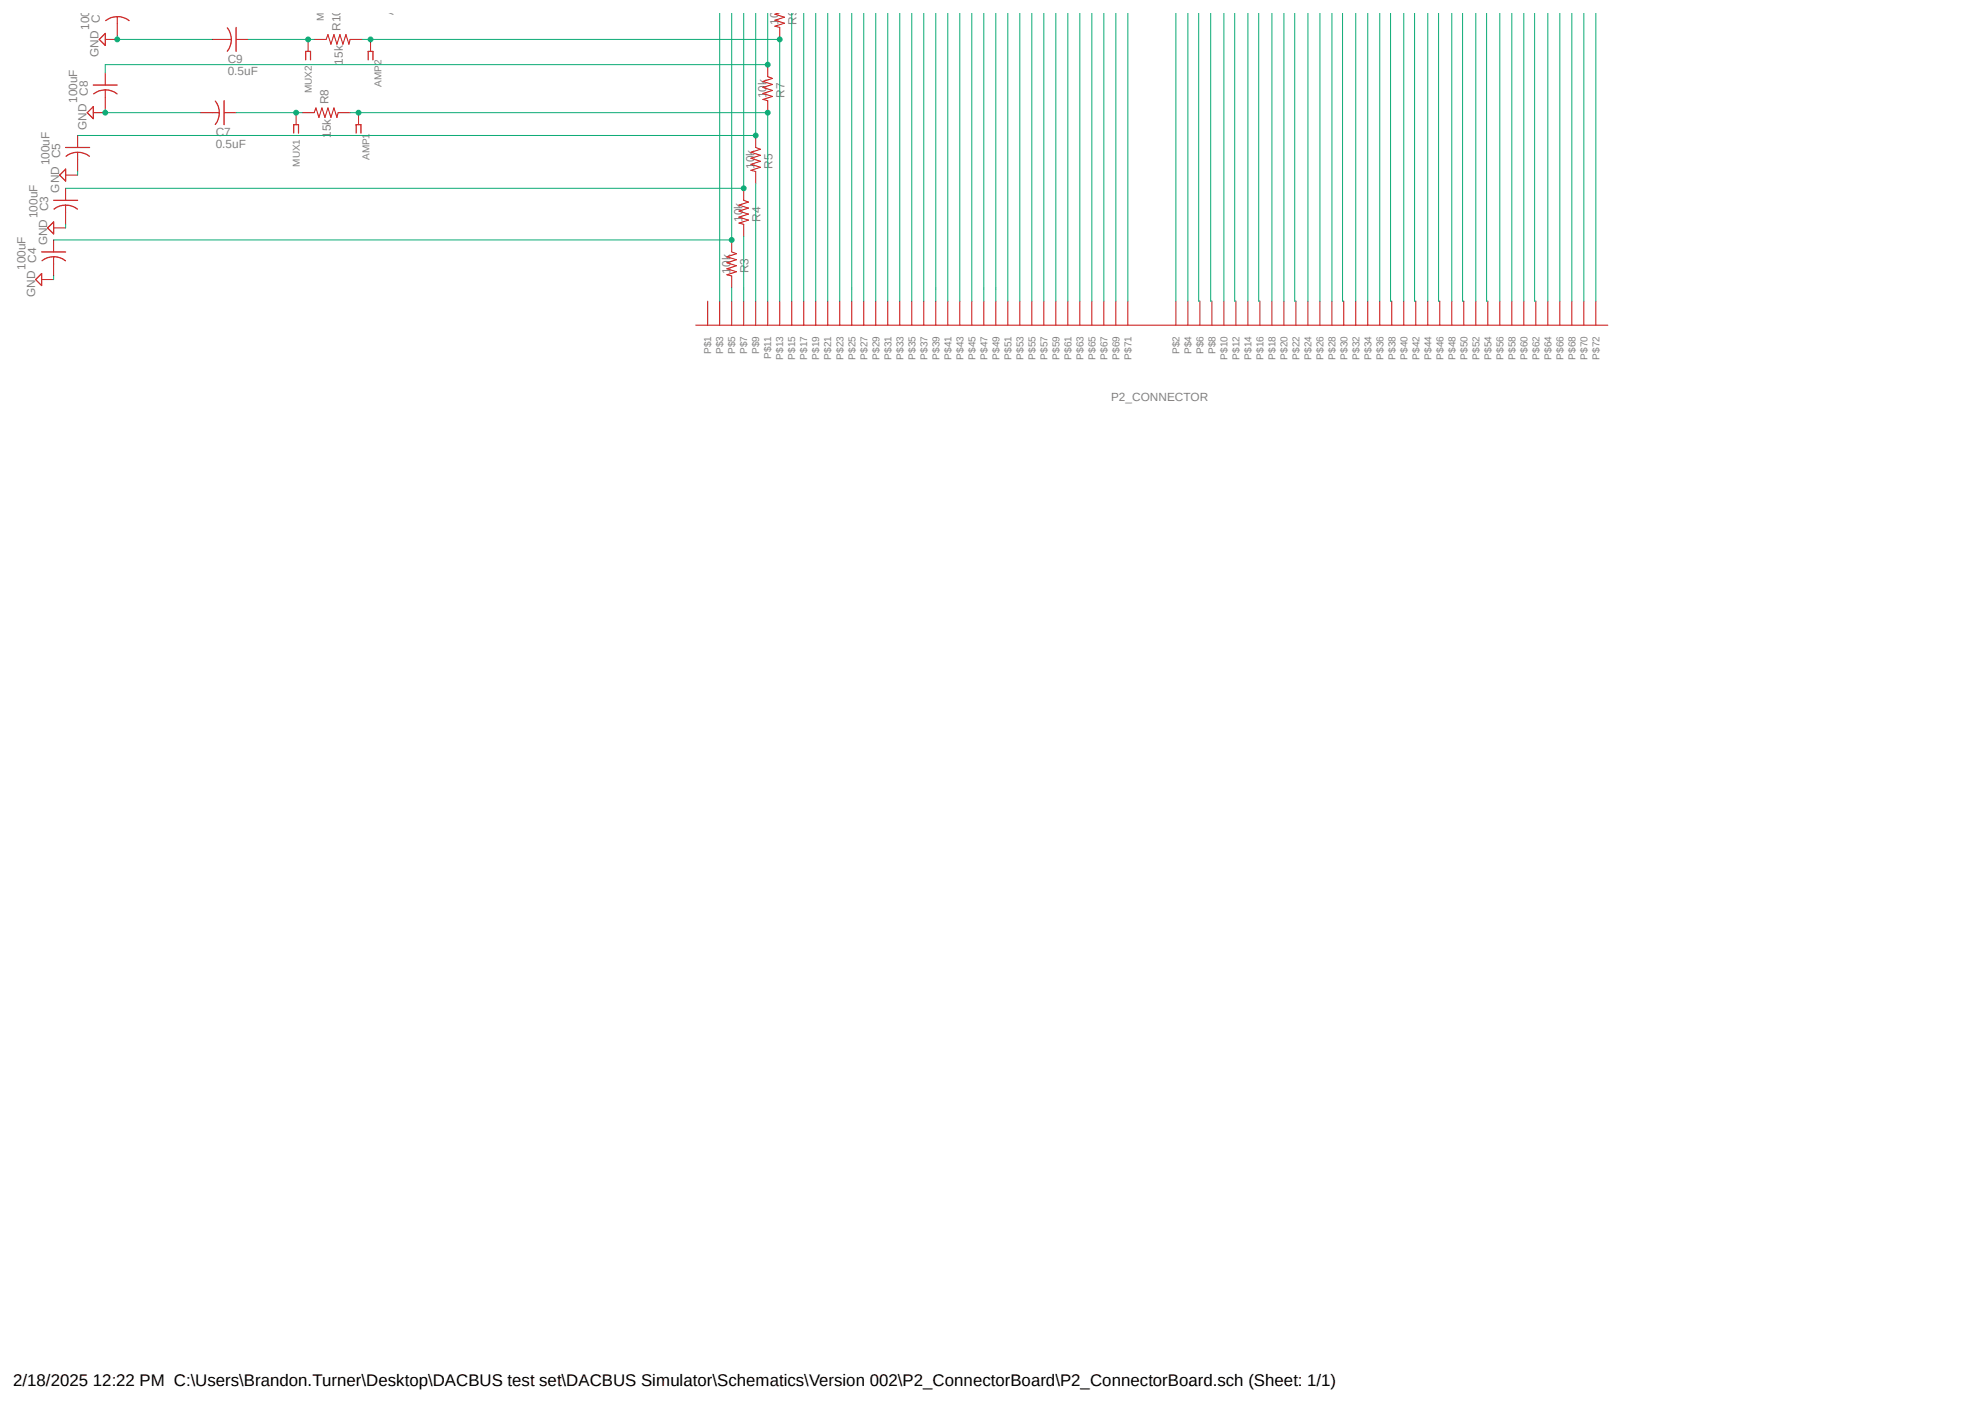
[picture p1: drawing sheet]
<svg xmlns="http://www.w3.org/2000/svg" width="420mm" height="297mm" viewBox="0 0 420 297" stroke-linecap="round" stroke-linejoin="round" font-family="sans-serif">
<path d="M38.7 2.7l-35.9 82.9M382 2.7l35.4 81.7" fill="none" stroke="#fff" stroke-width=".21"/>
<g fill="none" stroke="#c90d0c" stroke-width=".21">
<path d="M22.3 15.5v2.5M22.3 19v4.1M22.3 8.3h2.5M24.8 3.5v4.1M44.9 8.3h4M50 8.3h2.5M65.2 8.3v2.6M66.5 8.3h2.5l.4-1 .6 2.1 .7-2.1 .6 2.1 .6-2.1 .7 2.1 .6-2.1 .6 2.1 .3-1.1h2.5M78.4 8.3v2.6M162.4 13.7v2.5l1 .4-2 .6 2 .7-2 .6 2 .6-2 .7 2 .6-2 .6 1 .3v2.5M164.8 2.7l-.8 .3 2 .6-2 .7 2 .6-2 .6 1 .3v2.5M13.9 39.8v2.6"/>
<path d="M13.9 37h2.5M16.4 28.7v2.5M16.4 32.2v4.1M19.7 23.8h2.6M42.3 23.8h4.1M47.4 23.8h2.6M62.7 23.8v2.6M63.9 23.8h2.6l.3-1 .7 2 .6-2 .6 2 .7-2 .6 2 .7-2 .6 2 .2-1h2.6M75.9 23.8v2.6M157.4 39.8v2.6l1 .4-2.1 .6 2.1 .6-2.1 .7 2.1 .6-2.1 .6 2.1 .7-2.1 .6 1.1 .3v2.5M159.9 28.7v2.5l1 .4-2 .6 2 .7-2 .6 2 .6-2 .7 2 .6-2 .6 1 .3v2.5M8.8 59.1h2.5"/>
<path d="M11.3 50.8v2.5M11.3 54.3v4.1M11.3 48.2h2.6M13.9 43.4v4.1M154.8 50.8v2.5l1 .4-2 .6 2 .6-2 .7 2 .6-2 .7 2 .6-2 .6 1 .3v2.5M147.2 68.8h193M149.7 63.7v5.1M152.3 63.7v5.1M154.8 63.7v5.1M157.4 63.7v5.1M159.9 63.7v5.1M162.4 63.7v5.1"/>
<path d="M165 63.7v5.1M167.5 63.7v5.1M170.1 63.7v5.1M172.6 63.7v5.1M175.1 63.7v5.1M177.7 63.7v5.1M180.2 63.7v5.1M182.8 63.7v5.1M185.3 63.7v5.1M187.8 63.7v5.1M190.4 63.7v5.1M192.9 63.7v5.1"/>
<path d="M195.5 63.7v5.1M198 63.7v5.1M200.5 63.7v5.1M203.1 63.7v5.1M205.6 63.7v5.1M208.2 63.7v5.1M210.7 63.7v5.1M213.2 63.7v5.1M215.8 63.7v5.1M218.3 63.7v5.1M220.9 63.7v5.1M223.4 63.7v5.1"/>
<path d="M225.9 63.7v5.1M228.5 63.7v5.1M231 63.7v5.1M233.6 63.7v5.1M236.1 63.7v5.1M238.6 63.7v5.1M248.8 63.7v5.1M251.3 63.7v5.1M253.9 63.7v5.1M256.4 63.7v5.1M259 63.7v5.1M261.5 63.7v5.1"/>
<path d="M264 63.7v5.1M266.6 63.7v5.1M269.1 63.7v5.1M271.7 63.7v5.1M274.2 63.7v5.1M276.7 63.7v5.1M279.3 63.7v5.1M281.8 63.7v5.1M284.3 63.7v5.1M286.9 63.7v5.1M289.4 63.7v5.1M291.9 63.7v5.1"/>
<path d="M294.5 63.7v5.1M297 63.7v5.1M299.6 63.7v5.1M302.1 63.7v5.1M304.6 63.7v5.1M307.2 63.7v5.1M309.7 63.7v5.1M312.3 63.7v5.1M314.8 63.7v5.1M317.3 63.7v5.1M319.9 63.7v5.1M322.4 63.7v5.1"/>
<path d="M325 63.7v5.1M327.5 63.7v5.1M330 63.7v5.1M332.6 63.7v5.1M335.1 63.7v5.1M337.7 63.7v5.1"/>
</g>
<g fill="none" stroke="#c90d0c" stroke-width=".25">
<path d="M19.7 18h5.1M19.8 19.9a4 4 0 0 1 5 0M21 8.3l1.3-1.2v2.5zM22.4 4.4a4 4 0 0 1 4.9 0M48.1 5.9a4 4 0 0 1 0 4.9M50 5.8v5.1M64.7 12.7v-1.8h1v1.8M77.9 12.7v-1.8h1v1.8M13.9 35.8v2.5l-1.3-1.3zM13.9 31.2h5.1M14 33.1a4 4 0 0 1 4.9 0M19.7 22.6v2.5l-1.2-1.3z"/>
<path d="M45.6 21.4a4 4 0 0 1 0 4.9M47.4 21.3v5.1M62.1 28.2v-1.8h1.1v1.8M75.4 28.2v-1.8h1v1.8M8.8 57.9v2.5l-1.3-1.3zM8.8 53.3h5.1M8.9 55.2a4 4 0 0 1 4.9 0M11.3 46.9v2.6l-1.2-1.3zM11.3 42.4h5.1M11.4 44.2a4 4 0 0 1 5 0"/>
</g>
<path d="M16.4 36.3v.7M22.3 23.1v.7h20M11.3 58.4v.7M13.9 47.5v.7" fill="none" stroke="#0dab76" stroke-width=".21"/>
<circle cx="22.3" cy="23.8" r=".51" fill="#0dab76"/>
<g fill="none" stroke="#0dab76" stroke-width=".21">
<path d="M24.8 7.6v.7h20.1"/>
<circle cx="22.3" cy="23.8" r=".51"/>
</g>
<circle cx="24.8" cy="8.3" r=".51" fill="#0dab76"/>
<g fill="none" stroke="#0dab76" stroke-width=".21">
<path d="M157.4 2.7v37.1h-143.5M253.6 2.7v61h.3M256.2 2.7v61h.2M259 2.7v61M261.2 2.7v61h.3M264 2.7v61M266.3 2.7v61h.3M269.1 2.7v61M273.9 2.7v61h.3M279.3 2.7v61M284.1 2.7v61h.2M289.4 2.7v61"/>
<path d="M294.2 2.7v61h.3M297 2.7v61M299.3 2.7v61h.3M302.1 2.7v61M304.4 2.7v61h.2M307.2 2.7v61M309.5 2.7v61h.2M312.3 2.7v61M314.5 2.7v61h.3M319.9 2.7v61M324.7 2.7v61h.3M330 2.7v61"/>
<circle cx="24.8" cy="8.3" r=".51"/>
</g>
<circle cx="157.3" cy="39.8" r=".51" fill="#0dab76"/>
<g fill="none" stroke="#0dab76" stroke-width=".21">
<path d="M159.9 2.7v26h-143.5"/>
<circle cx="157.3" cy="39.8" r=".51"/>
</g>
<circle cx="159.9" cy="28.7" r=".51" fill="#0dab76"/>
<g fill="none" stroke="#0dab76" stroke-width=".21">
<path d="M154.8 2.7v48.1h-143.5"/>
<circle cx="159.9" cy="28.7" r=".51"/>
</g>
<circle cx="154.8" cy="50.8" r=".51" fill="#0dab76"/>
<g fill="none" stroke="#0dab76" stroke-width=".21">
<path d="M50 23.8h13.9M159.9 38.8v24.9M157.4 50v13.7"/>
<circle cx="154.8" cy="50.8" r=".51"/>
</g>
<circle cx="62.6" cy="23.8" r=".51" fill="#0dab76"/>
<g fill="none" stroke="#0dab76" stroke-width=".21">
<path d="M74.1 23.8h88.3"/>
<circle cx="62.6" cy="23.8" r=".51"/>
</g>
<circle cx="75.9" cy="23.8" r=".51" fill="#0dab76"/>
<g fill="none" stroke="#0dab76" stroke-width=".21">
<path d="M162.4 23.8v39.9"/>
<circle cx="75.9" cy="23.8" r=".51"/>
</g>
<circle cx="162.4" cy="23.8" r=".51" fill="#0dab76"/>
<g fill="none" stroke="#0dab76" stroke-width=".21">
<path d="M162.4 2.7v11h-140.1v1.8"/>
<circle cx="162.4" cy="23.8" r=".51"/>
</g>
<circle cx="162.4" cy="13.7" r=".51" fill="#0dab76"/>
<g fill="none" stroke="#0dab76" stroke-width=".21">
<path d="M52.5 8.3h14"/>
<circle cx="162.4" cy="13.7" r=".51"/>
</g>
<circle cx="65.2" cy="8.3" r=".51" fill="#0dab76"/>
<g fill="none" stroke="#0dab76" stroke-width=".21">
<path d="M76.6 8.3h88.4"/>
<circle cx="65.2" cy="8.3" r=".51"/>
</g>
<circle cx="78.4" cy="8.3" r=".51" fill="#0dab76"/>
<g fill="none" stroke="#0dab76" stroke-width=".21">
<path d="M165 8.3v55.4"/>
<circle cx="78.4" cy="8.3" r=".51"/>
</g>
<circle cx="165" cy="8.3" r=".51" fill="#0dab76"/>
<g fill="none" stroke="#0dab76" stroke-width=".21">
<path d="M152.3 2.7v61M167.5 2.7v61M170.1 2.7v61M172.6 2.7v61M175.1 2.7v61M177.7 2.7v61M180.2 2.7v61M182.8 2.7v61M185.3 2.7v61M187.8 2.7v61M190.4 2.7v61M192.9 2.7v61"/>
<path d="M195.5 2.7v61M198 2.7v61M200.5 2.7v61M203.1 2.7v61M205.6 2.7v61M208.2 2.7v61M210.7 2.7v61M213.2 2.7v61M215.8 2.7v61M218.3 2.7v61M220.9 2.7v61M223.4 2.7v61"/>
<path d="M225.9 2.7v61M228.5 2.7v61M231 2.7v61M233.6 2.7v61M236.1 2.7v61M238.6 2.7v61M248.8 2.7v61M251.3 2.7v61M271.7 2.7v61M276.7 2.7v61M281.8 2.7v61M286.9 2.7v61"/>
<path d="M291.9 2.7v61M317.3 2.7v61M322.4 2.7v61M327.5 2.7v61M332.6 2.7v61M335.1 2.7v61M337.7 2.7v61M154.8 60.9v2.8"/>
<circle cx="165" cy="8.3" r=".51"/>
</g>
<text font-size="3.6" x="2.8" y="293.2">2/18/2025 12:22 PM C:\Users\Brandon.Turner\Desktop\DACBUS test set\DACBUS Simulator\Schematics\Version 002\P2_ConnectorBoard\P2_ConnectorBoard.sch (Sheet: 1/1)</text>
<g font-size="2.5" fill="#808080">
<text x="164.7" y="5.3" transform="rotate(-90 164.7 5.3)">10k</text>
<text x="168.5" y="5.2" transform="rotate(-90 168.5 5.2)">R9</text>
<text x="18.8" y="6.3" transform="rotate(-90 18.8 6.3)">100uF</text>
<text x="72.1" y="6.6" transform="rotate(-90 72.1 6.6)">R10</text>
<text x="20.9" y="12" transform="rotate(-90 20.9 12)">GND C10</text>
<text x="48.2" y="15.8">0.5uF</text>
<text x="48.2" y="13.3">C9</text>
<text x="72.6" y="13.7" transform="rotate(-90 72.6 13.7)">15k</text>
<text x="16.3" y="21.8" transform="rotate(-90 16.3 21.8)">100uF</text>
<text x="69.5" y="22.1" transform="rotate(-90 69.5 22.1)">R8</text>
<text x="162.2" y="20.8" transform="rotate(-90 162.2 20.8)">10k</text>
<text x="166" y="20.7" transform="rotate(-90 166 20.7)">R7</text>
<text x="18.3" y="27.5" transform="rotate(-90 18.3 27.5)">GND C8</text>
<text x="45.6" y="28.8">C7</text>
<text x="70" y="29.2" transform="rotate(-90 70 29.2)">15k</text>
<text x="10.5" y="35" transform="rotate(-90 10.5 35)">100uF</text>
<text x="45.6" y="31.3">0.5uF</text>
<text x="159.6" y="35.8" transform="rotate(-90 159.6 35.8)">10k</text>
<text x="163.5" y="35.7" transform="rotate(-90 163.5 35.7)">R5</text>
<text x="12.5" y="40.7" transform="rotate(-90 12.5 40.7)">GND C5</text>
<text x="7.9" y="46.2" transform="rotate(-90 7.9 46.2)">100uF</text>
<text x="157.1" y="46.9" transform="rotate(-90 157.1 46.9)">10k</text>
<text x="160.9" y="46.9" transform="rotate(-90 160.9 46.9)">R4</text>
<text x="9.9" y="51.9" transform="rotate(-90 9.9 51.9)">GND C3</text>
<text x="5.4" y="57.1" transform="rotate(-90 5.4 57.1)">100uF</text>
<text x="154.6" y="57.9" transform="rotate(-90 154.6 57.9)">10k</text>
<text x="158.4" y="57.8" transform="rotate(-90 158.4 57.8)">R3</text>
<text x="7.4" y="62.8" transform="rotate(-90 7.4 62.8)">GND C4</text>
<text x="235.1" y="84.8">P2_CONNECTOR</text>
</g>
<g font-size="2.1" fill="#808080">
<text x="68.5" y="4.5" transform="rotate(-90 68.5 4.5)">MUX3</text>
<text x="83.2" y="3.1" transform="rotate(-90 83.2 3.1)">AMP</text>
<text x="66" y="19.8" transform="rotate(-90 66 19.8)">MUX2</text>
<text x="80.7" y="18.4" transform="rotate(-90 80.7 18.4)">AMP2</text>
<text x="63.4" y="35.3" transform="rotate(-90 63.4 35.3)">MUX1</text>
<text x="78.1" y="33.9" transform="rotate(-90 78.1 33.9)">AMP1</text>
<text x="150.5" y="74.9" transform="rotate(-90 150.5 74.9)">P$1</text>
<text x="153" y="74.9" transform="rotate(-90 153 74.9)">P$3</text>
<text x="155.6" y="74.9" transform="rotate(-90 155.6 74.9)">P$5</text>
<text x="158.1" y="74.9" transform="rotate(-90 158.1 74.9)">P$7</text>
<text x="160.7" y="74.9" transform="rotate(-90 160.7 74.9)">P$9</text>
<text x="163.2" y="75.9" transform="rotate(-90 163.2 75.9)">P$11</text>
<text x="165.7" y="76.1" transform="rotate(-90 165.7 76.1)">P$13</text>
<text x="168.3" y="76.1" transform="rotate(-90 168.3 76.1)">P$15</text>
<text x="170.8" y="76.1" transform="rotate(-90 170.8 76.1)">P$17</text>
<text x="173.4" y="76.1" transform="rotate(-90 173.4 76.1)">P$19</text>
<text x="175.9" y="76.1" transform="rotate(-90 175.9 76.1)">P$21</text>
<text x="178.4" y="76.1" transform="rotate(-90 178.4 76.1)">P$23</text>
<text x="181" y="76.1" transform="rotate(-90 181 76.1)">P$25</text>
<text x="183.5" y="76.1" transform="rotate(-90 183.5 76.1)">P$27</text>
<text x="186.1" y="76.1" transform="rotate(-90 186.1 76.1)">P$29</text>
<text x="188.6" y="76.1" transform="rotate(-90 188.6 76.1)">P$31</text>
<text x="191.1" y="76.1" transform="rotate(-90 191.1 76.1)">P$33</text>
<text x="193.7" y="76.1" transform="rotate(-90 193.7 76.1)">P$35</text>
<text x="196.2" y="76.1" transform="rotate(-90 196.2 76.1)">P$37</text>
<text x="198.8" y="76.1" transform="rotate(-90 198.8 76.1)">P$39</text>
<text x="201.3" y="76.1" transform="rotate(-90 201.3 76.1)">P$41</text>
<text x="203.8" y="76.1" transform="rotate(-90 203.8 76.1)">P$43</text>
<text x="206.4" y="76.1" transform="rotate(-90 206.4 76.1)">P$45</text>
<text x="208.9" y="76.1" transform="rotate(-90 208.9 76.1)">P$47</text>
<text x="211.5" y="76.1" transform="rotate(-90 211.5 76.1)">P$49</text>
<text x="214" y="76.1" transform="rotate(-90 214 76.1)">P$51</text>
<text x="216.5" y="76.1" transform="rotate(-90 216.5 76.1)">P$53</text>
<text x="219.1" y="76.1" transform="rotate(-90 219.1 76.1)">P$55</text>
<text x="221.6" y="76.1" transform="rotate(-90 221.6 76.1)">P$57</text>
<text x="224.2" y="76.1" transform="rotate(-90 224.2 76.1)">P$59</text>
<text x="226.7" y="76.1" transform="rotate(-90 226.7 76.1)">P$61</text>
<text x="229.2" y="76.1" transform="rotate(-90 229.2 76.1)">P$63</text>
<text x="231.8" y="76.1" transform="rotate(-90 231.8 76.1)">P$65</text>
<text x="234.3" y="76.1" transform="rotate(-90 234.3 76.1)">P$67</text>
<text x="236.9" y="76.1" transform="rotate(-90 236.9 76.1)">P$69</text>
<text x="239.4" y="76.1" transform="rotate(-90 239.4 76.1)">P$71</text>
<text x="249.6" y="74.9" transform="rotate(-90 249.6 74.9)">P$2</text>
<text x="252.1" y="74.9" transform="rotate(-90 252.1 74.9)">P$4</text>
<text x="254.6" y="74.9" transform="rotate(-90 254.6 74.9)">P$6</text>
<text x="257.2" y="74.9" transform="rotate(-90 257.2 74.9)">P$8</text>
<text x="259.7" y="76.1" transform="rotate(-90 259.7 76.1)">P$10</text>
<text x="262.3" y="76.1" transform="rotate(-90 262.3 76.1)">P$12</text>
<text x="264.8" y="76.1" transform="rotate(-90 264.8 76.1)">P$14</text>
<text x="267.3" y="76.1" transform="rotate(-90 267.3 76.1)">P$16</text>
<text x="269.9" y="76.1" transform="rotate(-90 269.9 76.1)">P$18</text>
<text x="272.4" y="76.1" transform="rotate(-90 272.4 76.1)">P$20</text>
<text x="275" y="76.1" transform="rotate(-90 275 76.1)">P$22</text>
<text x="277.5" y="76.1" transform="rotate(-90 277.5 76.1)">P$24</text>
<text x="280" y="76.1" transform="rotate(-90 280 76.1)">P$26</text>
<text x="282.6" y="76.1" transform="rotate(-90 282.6 76.1)">P$28</text>
<text x="285.1" y="76.1" transform="rotate(-90 285.1 76.1)">P$30</text>
<text x="287.7" y="76.1" transform="rotate(-90 287.7 76.1)">P$32</text>
<text x="290.2" y="76.1" transform="rotate(-90 290.2 76.1)">P$34</text>
<text x="292.7" y="76.1" transform="rotate(-90 292.7 76.1)">P$36</text>
<text x="295.2" y="76.1" transform="rotate(-90 295.2 76.1)">P$38</text>
<text x="297.8" y="76.1" transform="rotate(-90 297.8 76.1)">P$40</text>
<text x="300.3" y="76.1" transform="rotate(-90 300.3 76.1)">P$42</text>
<text x="302.9" y="76.1" transform="rotate(-90 302.9 76.1)">P$44</text>
<text x="305.4" y="76.1" transform="rotate(-90 305.4 76.1)">P$46</text>
<text x="307.9" y="76.1" transform="rotate(-90 307.9 76.1)">P$48</text>
<text x="310.5" y="76.1" transform="rotate(-90 310.5 76.1)">P$50</text>
<text x="313" y="76.1" transform="rotate(-90 313 76.1)">P$52</text>
<text x="315.6" y="76.1" transform="rotate(-90 315.6 76.1)">P$54</text>
<text x="318.1" y="76.1" transform="rotate(-90 318.1 76.1)">P$56</text>
<text x="320.6" y="76.1" transform="rotate(-90 320.6 76.1)">P$58</text>
<text x="323.2" y="76.1" transform="rotate(-90 323.2 76.1)">P$60</text>
<text x="325.7" y="76.1" transform="rotate(-90 325.7 76.1)">P$62</text>
<text x="328.3" y="76.1" transform="rotate(-90 328.3 76.1)">P$64</text>
<text x="330.8" y="76.1" transform="rotate(-90 330.8 76.1)">P$66</text>
<text x="333.3" y="76.1" transform="rotate(-90 333.3 76.1)">P$68</text>
<text x="335.9" y="76.1" transform="rotate(-90 335.9 76.1)">P$70</text>
<text x="338.4" y="76.1" transform="rotate(-90 338.4 76.1)">P$72</text>
</g>
</svg>
